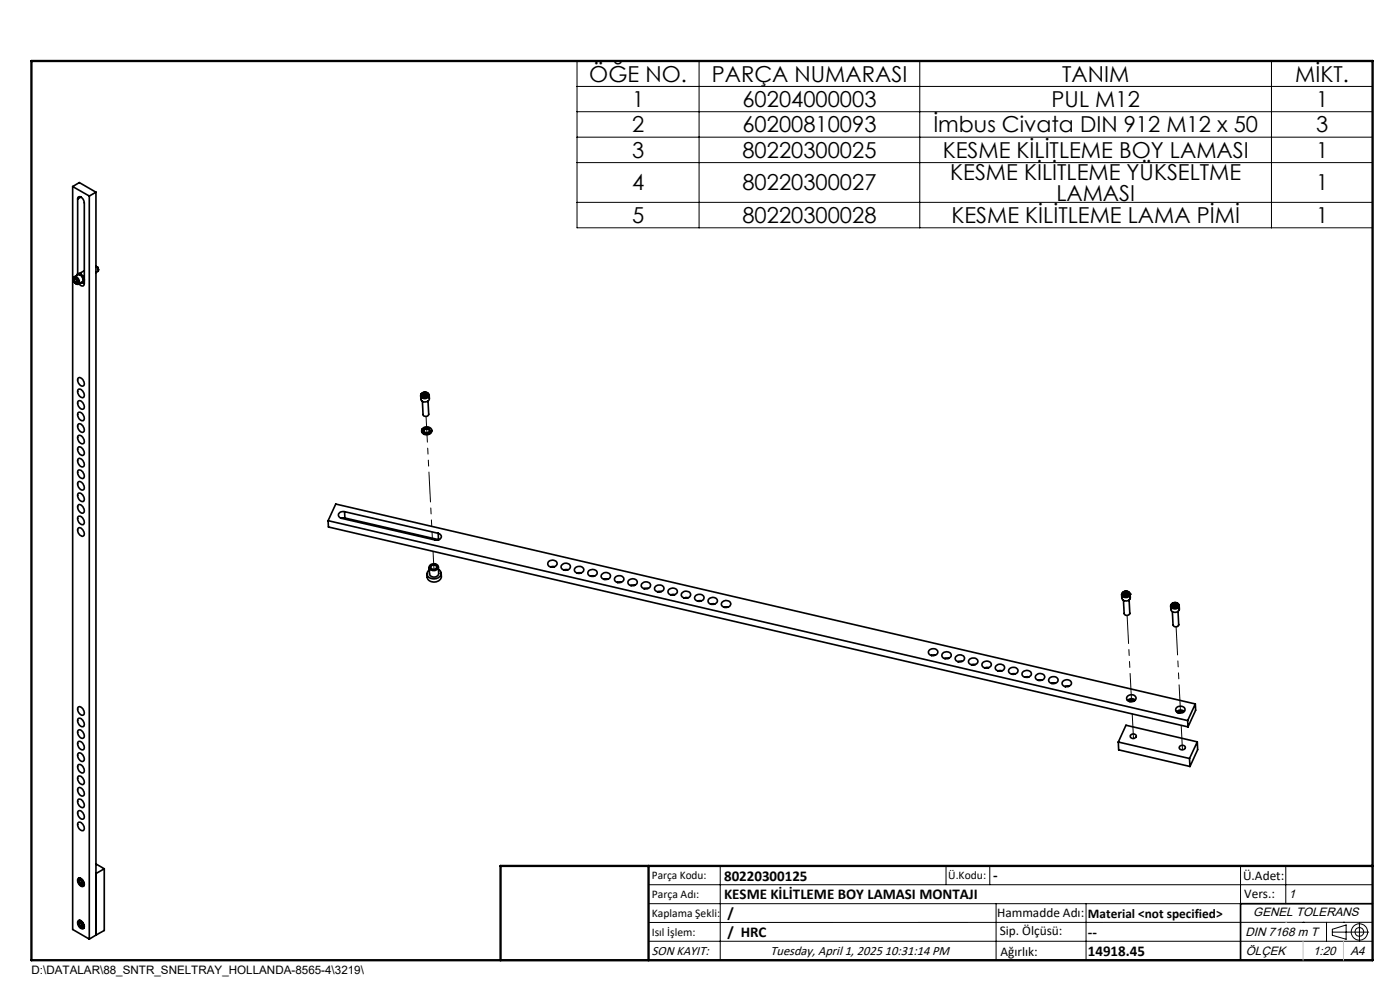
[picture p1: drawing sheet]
<svg xmlns="http://www.w3.org/2000/svg" width="297mm" height="210mm" viewBox="0 0 297 210" stroke-linecap="round" stroke-linejoin="round" font-family="sans-serif">
<g fill="none" stroke="#000" stroke-width=".35">
<path d="M15.4 39.6v157.6l3.5 2M15.4 39.6l3.5 2M15.4 39.6l1.4-.9 3.6 2.1M15.7 58.9a.83 .83 0 0 1 .8 .4 .83 .83 0 0 1 0 .9 .99 .99 0 0 1-.8-1.3zM15.7 59.3l.2 .5M15.7 59.3l.2-.3 .5 .3 .1 .5-.2 .3-.4-.3M15.8 58.7a.99 .99 0 0 0-.1 1.1 .99 .99 0 0 0 1 .5M15.8 58.7l.7-.4a1.03 1.03 0 0 1 .9 1.5l-.7 .5a1.06 1.06 0 0 0-.9-1.6zM16.1 59.1l-.4 .2M16.2 59.2l.1 .1M16.3 59.3l.2 .3h-.2M16.3 58.4a.58 .58 0 0 1 .5-.3 .58 .58 0 0 1 .6 .4 .95 .95 0 0 1 0 1.5h-.2"/>
<path d="M16.3 59.3v.3M16.3 59.6l-.4 .2M16.5 42.2a.49 .49 0 0 1 .4-.5 .49 .49 0 0 1 .5 .3l.5 1v17.2a.51 .51 0 0 1-.4 .5 .51 .51 0 0 1-.6-.3l-.1-.2M16.5 42.2v15.9a1.12 1.12 0 0 1 1.4 1.2l-.1 .4-.3 .3M17.2 41.8l-.7 .4M17.9 57.4l-1.1 .6M17.9 59.7h-.1M18.9 41.6v157.6M20.4 56.5l.1 .1M20.4 40.8v157.6M20.4 40.8l-1.5 .8M20.5 56.6h.1"/>
<path d="M20.5 56.6h.1a.65 .65 0 0 1 .2 1l-.4 .2M20.5 56.6l.3 .3 .1 .4M16.6 94.9a.96 .96 0 0 1 1.3 .9 .54 .54 0 0 1-.3 .8 .54 .54 0 0 1-.7-.3 1.2 1.2 0 0 1-.3-1.4zM16.6 92.5a1.09 1.09 0 0 1 1.3 1.4 .73 .73 0 0 1-.9 .2 .73 .73 0 0 1-.4-.8zM16.6 90a.96 .96 0 0 1 1.3 1 .53 .53 0 0 1-.3 .7 .53 .53 0 0 1-.7-.3 1.2 1.2 0 0 1-.3-1.4zM16.6 87.6a1.09 1.09 0 0 1 1.3 1.4 .73 .73 0 0 1-.9 .2 .73 .73 0 0 1-.4-.8zM16.7 97.3a1.11 1.11 0 0 1 1 .5 1.11 1.11 0 0 1-.1 1.2 1.16 1.16 0 0 1-.9-1.7zM16.7 99.7a1.15 1.15 0 0 1 .9 1.8 1.2 1.2 0 0 1-.9-1.8zM16.7 85a1.11 1.11 0 0 1 1 .6 1.11 1.11 0 0 1-.1 1.2 1.16 1.16 0 0 1-.9-1.8zM16.7 82.6a1.15 1.15 0 0 1 .9 1.7 1.2 1.2 0 0 1-.9-1.7zM16.7 80.1a1.11 1.11 0 0 1 1 .6 1.11 1.11 0 0 1-.1 1.2 1.16 1.16 0 0 1-.9-1.8zM89.3 83.9h.1"/>
<path d="M89.3 83.9a.94 .94 0 0 0 .9 .7 .94 .94 0 0 0 .9-.8v.8a.95 .95 0 0 1-.9 .7 .95 .95 0 0 1-.9-.6zM89.5 83.5a.72 .72 0 0 1 .9-.3 .72 .72 0 0 1 .4 .9 .76 .76 0 0 1-.9 .3 .76 .76 0 0 1-.5-.8zM89.7 90.9a1.11 1.11 0 0 1 1.9 .5 1.1 1.1 0 0 1-1.1 .7 1.1 1.1 0 0 1-1-.8zM89.8 83.5v.4M90 91.1a.61 .61 0 0 1 .7-.3 .61 .61 0 0 1 .4 .7 .61 .61 0 0 1-.7 .3 .61 .61 0 0 1-.4-.7zM90.1 83.8l-.4 .2 .1-.1M90.1 83.8l.5 .2M90.1 83.8l-.3 .1M90.3 83.4l.4 .3-.2 .4-.6 .1-.3-.3 .2-.4M90.3 83.4l-.5 .1M90.3 83.4l.1 .4M90.4 83.8l.2 .2"/>
<path d="M90.4 83.8h-.3M90.6 84h.1M90.8 85.1l.1 2.8a.64 .64 0 0 1-.5 .4 .64 .64 0 0 1-.7-.4l-.1-2.8M91 83.8a.9 .9 0 0 0-.9-.6 .9 .9 0 0 0-.8 .7M91.2 91.4a.66 .66 0 0 0-.7-.4 .66 .66 0 0 0-.6 .4M91.6 91.3a1.07 1.07 0 0 1-1 .9 1.07 1.07 0 0 1-1.1-.8M16.6 109.6a1.09 1.09 0 0 1 1.3 1.4 .73 .73 0 0 1-.9 .2 .73 .73 0 0 1-.4-.7zM16.6 112.1a.96 .96 0 0 1 1.3 .9 .5 .5 0 0 1-.2 .7 .5 .5 0 0 1-.7-.1 1.25 1.25 0 0 1-.4-1.5zM16.7 102.2a1.11 1.11 0 0 1 1 .6 1.11 1.11 0 0 1-.1 1.1 1.16 1.16 0 0 1-.9-1.7zM16.7 104.6a1.15 1.15 0 0 1 .9 1.8 1.2 1.2 0 0 1-.9-1.8zM16.7 107.1a1.11 1.11 0 0 1 1 .6 1.11 1.11 0 0 1-.1 1.1 1.16 1.16 0 0 1-.9-1.7zM69.6 110.4l182.4 42.5"/>
<path d="M69.6 110.4l1.6-3.5 182.4 42.4M69.6 110.4l.1 1.4 182.3 42.4M73.1 108.5a.82 .82 0 0 0-1 .2 .82 .82 0 0 0-.1 1l.5 .3 19.8 4.5a.81 .81 0 0 0 1.1-.1 .81 .81 0 0 0-.1-1.1l-.3-.2M73.1 108.5l19.9 4.6M73.1 108.5l.1 1.4M73.2 109.9h-.8M73.2 109.9l19.8 4.6M91.2 119.9a1.03 1.03 0 0 1 1-.3 1.03 1.03 0 0 1 .8 .8 1 1 0 0 1-1 .6 1 1 0 0 1-.9-.8zM93 113.1v1.4M93 114.5h.1M116.4 119.1a1.04 1.04 0 0 1 1.1-.3 1.04 1.04 0 0 1 .7 .9 1.05 1.05 0 0 1-1.1 .6 1.05 1.05 0 0 1-.9-.8zM119.2 119.8a1.01 1.01 0 0 1 1.1-.3 1.01 1.01 0 0 1 .7 .8 1.04 1.04 0 0 1-1 .7 1.04 1.04 0 0 1-1-.8z"/>
<path d="M91.5 120a.56 .56 0 0 1 .8-.1 .56 .56 0 0 1 .2 .7 .56 .56 0 0 1-.8 .2 .56 .56 0 0 1-.2-.8zM93 120.3l.1 1.3a1.01 1.01 0 0 1-1 .8 1.01 1.01 0 0 1-1-.7v-1.3M93 120.8a1.02 1.02 0 0 1 .6 1.1 1.02 1.02 0 0 1-1 .8 1.37 1.37 0 0 1-2-1.2l.5-.6M93.6 121.6v.7a1.57 1.57 0 0 1-1.4 1.2 1.57 1.57 0 0 1-1.6-1.1v-.6M117.7 120.2l-.9 .1M120.5 120.9h-.9M122.1 120.4a1.01 1.01 0 0 1 1-.3 1.01 1.01 0 0 1 .7 .9 1 1 0 0 1-1.1 .6 1 1 0 0 1-.8-.9zM123.3 121.5l-.8 .1M124.9 121.1a1.03 1.03 0 0 1 1.1-.3 1.03 1.03 0 0 1 .7 .9 1.05 1.05 0 0 1-1.1 .6 1.05 1.05 0 0 1-.9-.8zM126.2 122.2h-.9M127.6 121.9a1.02 1.02 0 0 1 1.1-.5 1.02 1.02 0 0 1 .8 .9 1.04 1.04 0 0 1-1 .6 1.04 1.04 0 0 1-1-.7zM129 122.8l-.9 .1"/>
<path d="M130.6 122.4a1.01 1.01 0 0 1 1-.3 1.01 1.01 0 0 1 .7 .9 1 1 0 0 1-1.1 .6 1 1 0 0 1-.8-.9zM131.8 123.5h-.8M133.3 123.2a1.08 1.08 0 0 1 1.9 .3 1.02 1.02 0 0 1-1 .7 1.02 1.02 0 0 1-1-.7zM134.7 124.2h-.9M136.1 123.9a1.02 1.02 0 0 1 1.1-.5 1.02 1.02 0 0 1 .8 .9 1.04 1.04 0 0 1-1 .6 1.04 1.04 0 0 1-1-.8zM137.5 124.8l-.9 .1M139.1 124.4a1.01 1.01 0 0 1 1-.3 1.01 1.01 0 0 1 .7 .8 1 1 0 0 1-1.1 .7 1 1 0 0 1-.8-1zM140.3 125.5h-.8M141.9 125.1a1.01 1.01 0 0 1 1.1-.3 1.01 1.01 0 0 1 .7 .8 1.05 1.05 0 0 1-1.1 .6 1.05 1.05 0 0 1-.9-.8zM143.2 126.1l-.9 .1M144.6 125.8a1.04 1.04 0 0 1 1.1-.4 1.04 1.04 0 0 1 .8 .9 1.04 1.04 0 0 1-1 .6 1.04 1.04 0 0 1-1-.8zM146 126.8l-.9 .1"/>
<path d="M147.6 126.4a1.01 1.01 0 0 1 1-.3 1.01 1.01 0 0 1 .7 .8 1 1 0 0 1-1.1 .7 1 1 0 0 1-.8-1zM148.8 127.5h-.8M150.4 127a1.01 1.01 0 0 1 1.1-.3 1.01 1.01 0 0 1 .7 .9 1.05 1.05 0 0 1-1.1 .6 1.05 1.05 0 0 1-.9-.8zM151.7 128.1l-.9 .1M153.2 127.7a1.01 1.01 0 0 1 1.1-.3 1.01 1.01 0 0 1 .7 .8 1.04 1.04 0 0 1-1 .7 1.04 1.04 0 0 1-1-.8zM154.5 128.8h-.9M197.2 137.9a1.01 1.01 0 0 1 1-.3 1.01 1.01 0 0 1 .7 .9 1 1 0 0 1-1.1 .6 1 1 0 0 1-.8-1zM198.4 139h-.8M200.1 138.5a.94 .94 0 0 1 1.1-.2 .94 .94 0 0 1 .5 1 1.06 1.06 0 0 1-1 .4 1.06 1.06 0 0 1-.9-.7zM201.3 139.7h-.9M202.7 139.3a1.02 1.02 0 0 1 1.1-.4 1.02 1.02 0 0 1 .8 .9 1.04 1.04 0 0 1-1 .6 1.04 1.04 0 0 1-1-.8zM205.7 139.9a1.01 1.01 0 0 1 1-.3 1.01 1.01 0 0 1 .7 .8 1 1 0 0 1-1.1 .7 1 1 0 0 1-.8-1z"/>
<path d="M238.2 125.7a.74 .74 0 0 1 .9-.3 .74 .74 0 0 1 .4 .9 .75 .75 0 0 1-.9 .3 .75 .75 0 0 1-.4-.8zM238.5 125.7v.4M238.5 126.1l-.1 .1 .3-.2 .6 .1M239 125.6l-.5 .1M239 125.6l.4 .3-.1 .4-.6 .1-.4-.3 .2-.4M239 125.6l.1 .4M239.1 126l.2 .1M239.1 126l-.6 .1M239.3 126.1v.1M239.5 127.3l.2 2.8a.63 .63 0 0 1-.6 .4 .63 .63 0 0 1-.6-.4l-.2-2.8M239.7 126a.93 .93 0 0 0-.9-.6 .93 .93 0 0 0-.9 .7M239.7 126h.1"/>
<path d="M239.7 126l.1 .7a.93 .93 0 0 1-.9 .8 .93 .93 0 0 1-.9-.6l-.1-.8M239.7 126a.95 .95 0 0 1-.8 .7 .95 .95 0 0 1-1-.6M248.6 128.1a.72 .72 0 0 1 1-.3 .72 .72 0 0 1 .3 .9 .76 .76 0 0 1-.9 .3 .76 .76 0 0 1-.5-.8zM248.9 128.1v.4M248.9 128.5l-.1 .1M249.2 128.5l-.4 .1M249.2 128.5l.5 .1M249.2 128.5h-.3M249.4 128l-.5 .1M249.4 128l.4 .3-.2 .4-.5 .1-.4-.3 .2-.4M249.4 128.4l.3 .2M249.4 128v.4"/>
<path d="M249.4 128.4l-.2 .1M249.7 128.6h.1M249.9 129.7l.1 2.8a.63 .63 0 0 1-.5 .5 .63 .63 0 0 1-.7-.5l-.1-2.8M250.2 128.5a.92 .92 0 0 0-1-.7 .92 .92 0 0 0-.8 .7M250.2 128.4v.8a.95 .95 0 0 1-.9 .7 .95 .95 0 0 1-.9-.6v-.8M250.2 128.5a.94 .94 0 0 1-.9 .7 .94 .94 0 0 1-.9-.7M250.2 128.4v.1M16.6 157.4a1.09 1.09 0 0 1 1.3 1.4 .73 .73 0 0 1-.9 .2 .73 .73 0 0 1-.4-.8zM16.6 159.8a.96 .96 0 0 1 1.3 1 .53 .53 0 0 1-.3 .7 .53 .53 0 0 1-.7-.3 1.2 1.2 0 0 1-.3-1.4zM16.7 150a1.11 1.11 0 0 1 1 .5 1.11 1.11 0 0 1-.1 1.2 1.16 1.16 0 0 1-.9-1.7zM16.7 152.4a1.15 1.15 0 0 1 .9 1.8 1.2 1.2 0 0 1-.9-1.8zM16.7 154.9a1.11 1.11 0 0 1 1 .5 1.11 1.11 0 0 1-.1 1.2 1.16 1.16 0 0 1-.9-1.7z"/>
<path d="M204.1 140.3l-.9 .1M206.9 141h-.8M208.4 140.6a1.08 1.08 0 0 1 1.9 .4 1.02 1.02 0 0 1-1 .7 1.02 1.02 0 0 1-1-.8zM209.8 141.6l-.9 .1M211.2 141.3a1.02 1.02 0 0 1 1.1-.4 1.02 1.02 0 0 1 .8 .8 1.04 1.04 0 0 1-1 .7 1.04 1.04 0 0 1-1-.8zM212.6 142.3h-.9M214.2 141.8a1.01 1.01 0 0 1 1-.3 1.01 1.01 0 0 1 .7 .9 1.04 1.04 0 0 1-1 .6 1.04 1.04 0 0 1-.9-.8zM215.4 142.9l-.8 .1M217.1 142.4a.94 .94 0 0 1 1.1-.2 .94 .94 0 0 1 .5 1 1.06 1.06 0 0 1-1 .5 1.06 1.06 0 0 1-.9-.8zM218.3 143.6h-.9M219.7 143.3a1.04 1.04 0 0 1 1.1-.4 1.04 1.04 0 0 1 .8 .8 1.04 1.04 0 0 1-1 .7 1.04 1.04 0 0 1-1-.8zM221.1 144.2l-.9 .1"/>
<path d="M222.7 143.8a1.01 1.01 0 0 1 1-.3 1.01 1.01 0 0 1 .7 .9 1 1 0 0 1-1 .6 1 1 0 0 1-.9-.9zM223.9 144.9h-.8M225.5 144.5a1.01 1.01 0 0 1 1.1-.3 1.01 1.01 0 0 1 .7 .9 1.05 1.05 0 0 1-1.1 .6 1.05 1.05 0 0 1-.9-.8zM226.8 145.6h-.9M237.2 157.4l15.1 3.5M237.2 157.4l.1 1.7 15.1 3.5M239.2 147.7a1.01 1.01 0 0 1 1.1-.3 1.01 1.01 0 0 1 .7 .8 1 1 0 0 1-1.1 .7 1 1 0 0 1-.9-1zM239.8 156a.63 .63 0 0 1 .8-.3 .63 .63 0 0 1 .4 .7 .64 .64 0 0 1-.8 .2 .64 .64 0 0 1-.4-.6zM240.6 148.7a.73 .73 0 0 0-1.1 .1M240.8 148.5a1.2 1.2 0 0 0-1.6 .1M249.6 150.1a1.03 1.03 0 0 1 1.1-.3 1.03 1.03 0 0 1 .7 .9 1.05 1.05 0 0 1-1.1 .6 1.05 1.05 0 0 1-.9-.8zM250.3 158.3a.6 .6 0 0 1 .8-.2 .6 .6 0 0 1 .3 .7 .59 .59 0 0 1-.8 .3 .59 .59 0 0 1-.3-.8z"/>
<path d="M251 151.1a.73 .73 0 0 0-1.1 .1M251.2 150.9a1.25 1.25 0 0 0-1.6 .1M252 152.9v1.3M253.6 149.3l-1.6 3.6M253.6 149.3v1.4l-1.6 3.5M254 157.4l-15.1-3.6-1.7 3.6M254 157.4l-1.7 3.5M254 157.4l.1 1.6-1.7 3.6M16.6 162.3a1.09 1.09 0 0 1 1.3 1.4 .73 .73 0 0 1-.9 .2 .73 .73 0 0 1-.4-.7zM16.6 169.6a1.09 1.09 0 0 1 1.1 .5 1.09 1.09 0 0 1-.1 1.2 1.23 1.23 0 0 1-1-1.7zM16.6 172.1a.96 .96 0 0 1 1.3 .9 .53 .53 0 0 1-.3 .8 .53 .53 0 0 1-.7-.4 1.2 1.2 0 0 1-.3-1.3zM16.6 174.5a.96 .96 0 0 1 1.3 1 .54 .54 0 0 1-.3 .7 .54 .54 0 0 1-.7-.3 1.27 1.27 0 0 1-.3-1.4z"/>
<path d="M16.7 164.6a1.15 1.15 0 0 1 .9 1.8 1.2 1.2 0 0 1-.9-1.8zM16.7 167.1a1.11 1.11 0 0 1 1 .6 1.11 1.11 0 0 1-.1 1.1 1.16 1.16 0 0 1-.9-1.7zM252.3 160.9l.1 1.7M16.6 186.4a.96 .96 0 0 1 1.3 .9 .53 .53 0 0 1-.3 .8 .53 .53 0 0 1-.7-.4 1.2 1.2 0 0 1-.3-1.3zM16.7 195.3a1.15 1.15 0 0 1 .9 1.7 1.2 1.2 0 0 1-.9-1.7zM16.7 195.6a.71 .71 0 0 1 .8 0 .71 .71 0 0 1 .2 .7 .41 .41 0 0 1-.2 .5 .41 .41 0 0 1-.5-.2l-.3-.5zM16.8 186.5a.83 .83 0 0 1 .8 .4 .83 .83 0 0 1-.1 .9 .92 .92 0 0 1-.7-1.3zM16.8 186.9l.2-.3 .4 .2 .2 .6-.2 .3-.4-.3M16.8 186.9l.2 .5M16.8 195.9l.2-.3 .4 .2 .2 .5-.2 .3-.4-.2M16.8 195.9l.2 .5M16.8 186.3a1.05 1.05 0 0 0 .4 1.5"/>
<path d="M16.8 195.3a1 1 0 0 0 0 1.1 1 1 0 0 0 .9 .4M16.9 186.3h-.1M16.9 195.2l-.1 .1M17 186.3h-.2M17 195.3h-.2M17.1 186.7l-.3 .2M17.1 195.7l-.3 .2M17.2 187.8h.5M17.3 186.8v.1M17.3 195.7v.2M17.3 186.9l.3 .3h-.2M17.3 195.9l.3 .3h-.2"/>
<path d="M17.3 186.9l.1 .3M17.3 195.9l.1 .3M17.4 187.2l-.4 .2M17.4 196.2l-.4 .2M17.9 187.7l-.2 .1M17.9 196.7l-.2 .1M17.9 187.8h-.2M17.9 196.8h-.2M20.4 183.3l1.7 1M20.4 198.4l-1.5 .8M22.1 184.3l-1.7 1M22.1 184.3v13.1l-1.7 1"/>
<path d="M291.2 191.7h-28v12M106.2 203.7h185"/>
</g>
<path d="M90.4 88.3l.2 3.5M91.9 116.9l.2 3.8M240.2 151.4l.3 5.2M250.6 153.8l.3 5.2" fill="none" stroke="#000" stroke-width=".21" stroke-dasharray="6.3 1.3 1.3 1.3 1.3 1.3"/>
<path d="M90.6 92.2l1.1 22.2" fill="none" stroke="#000" stroke-width=".21" stroke-dasharray="6.3 1.3 1.3 1.3 1.3 1.3" stroke-dashoffset="4.8"/>
<path d="M239.1 130.5l1 18.3M249.5 132.9l.9 18.4" fill="none" stroke="#000" stroke-width=".21" stroke-dasharray="6.3 1.3 1.3 1.3 1.3 1.3" stroke-dashoffset=".4"/>
<g fill="none" stroke="#000" stroke-width=".21">
<path d="M122.4 12.9h168.8v35.4h-168.8zM122.4 18.3h168.8M148.3 12.9v35.4M195.1 12.9v35.4M269.7 12.9v35.4M122.4 23.7h168.8M122.4 29.1h168.8M122.4 34.5h168.8M122.4 42.9h168.8M137.6 187.7h153.6M137.6 191.7h153.6M137.6 199.7h153.6"/>
<path d="M152.8 183.7v20M200.7 183.7v4M210 183.7v4M211.3 191.7v12M230.4 191.7v12M263.2 183.7v20M272.8 183.7v8M276.4 195.6h.1M281.4 195.6v4.1M282.6 197.7h7.8M282.6 197.1l3-.9v3l-3-.8zM285 195.6h.1"/>
<path d="M288.4 195.8v3.8M291.2 195.6l-153.6 .1"/>
<circle cx="288.4" cy="197.7" r="1.74"/>
<circle cx="288.4" cy="197.7" r=".93"/>
</g>
<path d="M6.7 12.9h284.5v190.8h-284.5zM137.6 183.7v20M291.2 183.7h-185v20" fill="none" stroke="#000" stroke-width=".5"/>
<path d="M272.8 195.6h.1M276.4 199.7v4M285 199.7v4" fill="none" stroke="#c0c0c0" stroke-width=".21"/>
<g font-size="4.7">
<text x="125" y="17.3">ÖĞE NO.</text>
<text x="151" y="17.3">PARÇA NUMARASI</text>
<text x="225.3" y="17.3">TANIM</text>
<text x="274.8" y="17.3">MİKT.</text>
<text x="134.1" y="22.7">1</text>
<text x="157.5" y="22.7">60204000003</text>
<text x="223.1" y="22.7">PUL M12</text>
<text x="279.2" y="22.7">1</text>
<text x="134.1" y="28.1">2</text>
<text x="157.5" y="28.1">60200810093</text>
<text x="198" y="28.1">İmbus Civata DIN 912 M12 x 50</text>
<text x="279.2" y="28.1">3</text>
<text x="134.1" y="33.5">3</text>
<text x="157.5" y="33.5">80220300025</text>
<text x="200" y="33.5">KESME KİLİTLEME BOY LAMASI</text>
<text x="279.2" y="33.5">1</text>
<text x="134.1" y="40.4">4</text>
<text x="157.5" y="40.4">80220300027</text>
<text x="201.6" y="38.1">KESME KİLİTLEME YÜKSELTME</text>
<text x="279.2" y="40.4">1</text>
<text x="134.1" y="47.3">5</text>
<text x="157.5" y="47.3">80220300028</text>
<text x="201.9" y="47.3">KESME KİLİTLEME LAMA PİMİ</text>
<text x="224.1" y="42.6">LAMASI</text>
<text x="279.2" y="47.3">1</text>
</g>
<g font-size="3.2">
<text x="153.6" y="190.8">KESME KİLİTLEME BOY LAMASI MONTAJI</text>
<text x="153.6" y="186.8">80220300125</text>
<text x="210.7" y="186.6">-</text>
<text x="154.3" y="194.8">/</text>
<text x="154.3" y="198.8">/ HRC</text>
<text x="230.8" y="198.7">--</text>
<text x="230.8" y="202.8">14918.45</text>
</g>
<g font-size="2.8">
<text x="263.7" y="186.7">Ü.Adet:</text>
<text x="263.9" y="190.5">Vers.:</text>
<text x="211.5" y="194.5">Hammadde Adı:</text>
<text x="230.8" y="194.7">Material &lt;not specified&gt;</text>
<text x="138.3" y="202.6">SON KAYIT:</text>
<text x="163.5" y="202.6">Tuesday, April 1, 2025 10:31:14 PM</text>
<text x="212.1" y="198.4">Sip. Ölçüsü:</text>
<text x="212.2" y="202.7">Ağırlık:</text>
</g>
<g font-size="2.6">
<text x="273.4" y="190.4">1</text>
<text x="265.9" y="194.4">GENEL TOLERANS</text>
<text x="264.2" y="198.5">DIN 7168 m T</text>
<text x="264.3" y="202.6">ÖLÇEK</text>
<text x="278.5" y="202.6">1:20</text>
<text x="286.5" y="202.6">A4</text>
</g>
<g font-size="2.5">
<text x="138.3" y="186.4">Parça Kodu:</text>
<text x="138.3" y="190.5">Parça Adı:</text>
<text x="201.2" y="186.5">Ü.Kodu:</text>
<text x="138.3" y="194.5">Kaplama Şekli:</text>
<text x="138.3" y="198.6">Isıl İşlem:</text>
<text x="6.7" y="206.7">D:\DATALAR\88_SNTR_SNELTRAY_HOLLANDA-8565-4\3219\</text>
</g>
</svg>
